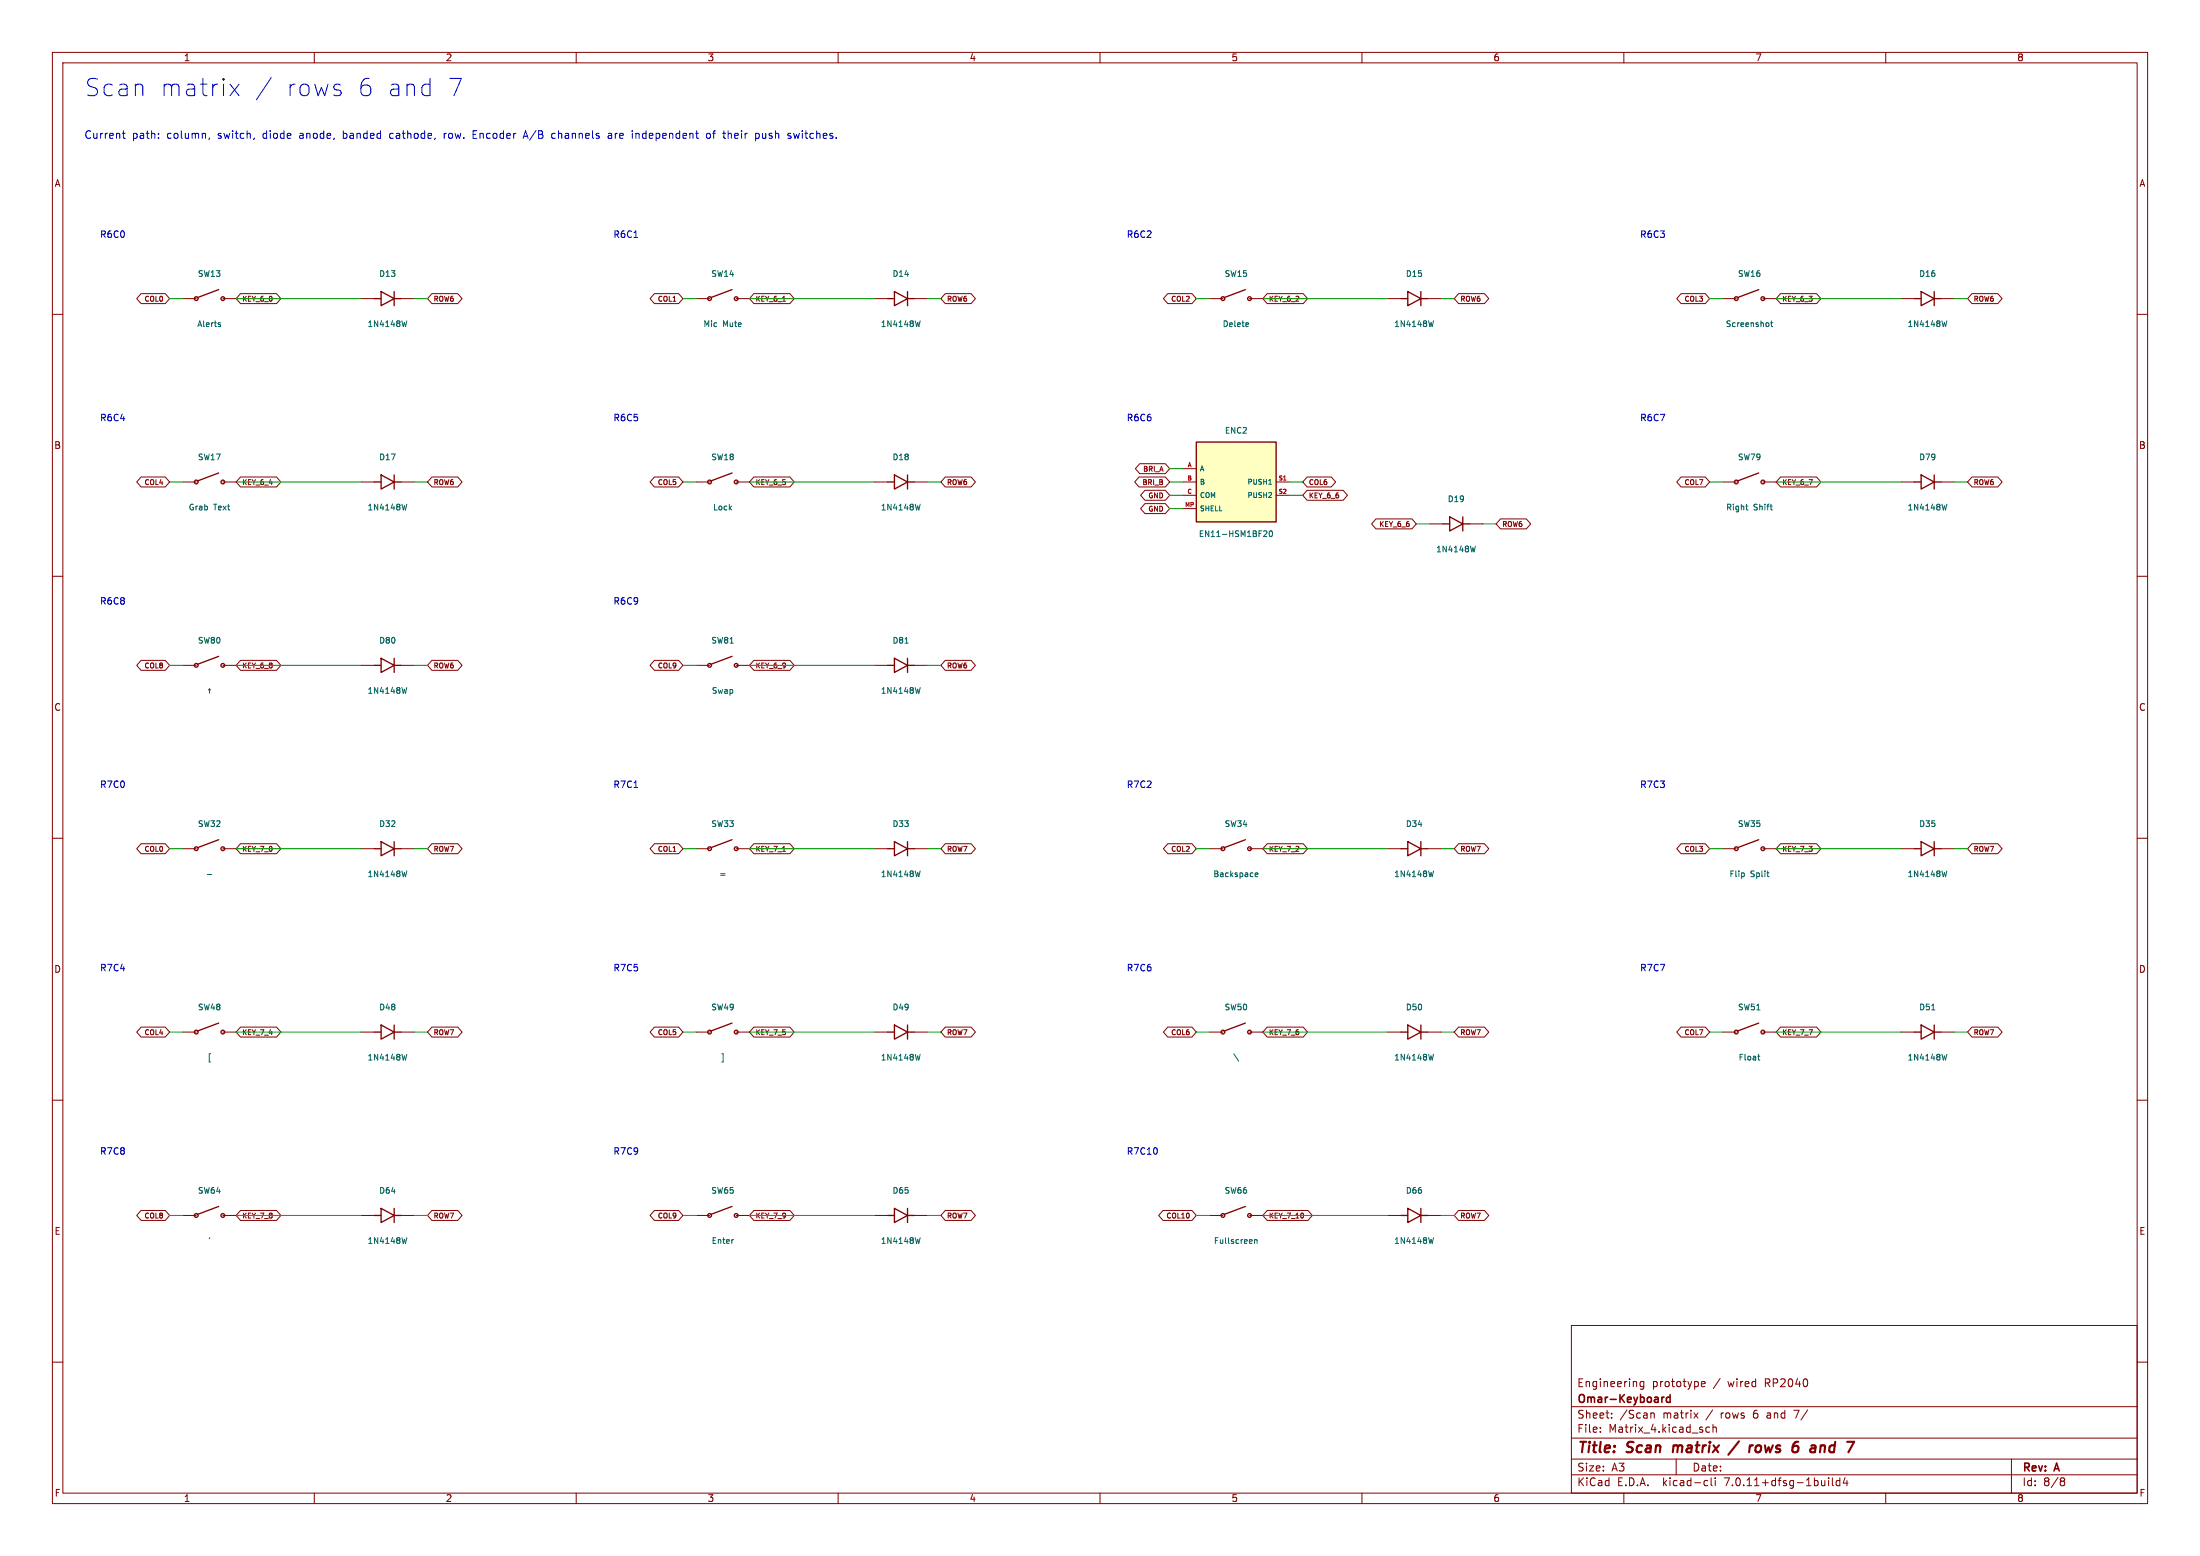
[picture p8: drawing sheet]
<svg xmlns="http://www.w3.org/2000/svg" width="420mm" height="297mm" viewBox="0 0 420 297" stroke-linecap="round" stroke-linejoin="round" font-family="sans-serif">
<g fill="none" stroke="#840000" stroke-width=".19">
<path d="M10 10h400v277h-400zM12 12h396v273h-396zM60 10v2M110 10v2M160 10v2M210 10v2M260 10v2M310 10v2M360 10v2M10 60h2M26.9 56h4.6l.9 1-.9 1h-4.6l-.8-1zM34.9 57h2.6"/>
<path d="M42.5 57h2.6M45.9 56h6.9l.8 1-.8 1h-6.9l-.8-1zM68.9 57h2.6M76.5 57h2.6M82.5 56h4.9l.8 1-.8 1h-4.9l-.9-1zM124.9 56h4.6l.9 1-.9 1h-4.6l-.8-1zM132.9 57h2.6M140.5 57h2.6M143.9 56h6.9l.8 1-.8 1h-6.9l-.8-1zM149.4 57.5h.5M166.9 57h2.6M174.5 57h2.6"/>
<path d="M180.5 56h4.9l.8 1-.8 1h-4.9l-.9-1zM222.9 56h4.6l.9 1-.9 1h-4.6l-.8-1zM230.9 57h2.6M238.5 57h2.6M241.9 56h6.9l.8 1-.8 1h-6.9l-.8-1zM264.9 57h2.6M272.5 57h2.6M278.5 56h4.9l.8 1-.8 1h-4.9l-.9-1zM320.9 56h4.6l.9 1-.9 1h-4.6l-.8-1zM328.9 57h2.6M336.5 57h2.6M339.9 56h6.9l.8 1-.8 1h-6.9l-.8-1z"/>
<path d="M362.9 57h2.6M370.5 57h2.6M376.5 56h4.9l.8 1-.8 1h-4.9l-.9-1zM408 60h2M26.9 91h4.6l.9 1-.9 1h-4.6l-.8-1zM34.9 92h2.6M42.5 92h2.6M45.9 91h6.9l.8 1-.8 1h-6.9l-.8-1zM68.9 92h2.6M76.5 92h2.6M82.5 91h4.9l.8 1-.8 1h-4.9l-.9-1zM124.9 91h4.6l.9 1-.9 1h-4.6l-.8-1z"/>
<path d="M132.9 92h2.6M140.5 92h2.6M143.9 91h6.9l.8 1-.8 1h-6.9l-.8-1zM166.9 92h2.6M174.5 92h2.6M180.5 91h4.9l.8 1-.8 1h-4.9l-.9-1zM217.4 91h5.1l.8 1-.8 1h-5.1l-.8-1zM217.6 88.5h4.9l.8 1-.8 .9h-4.9l-.9-.9zM218.6 96.1h3.9l.8 1-.8 .9h-3.9l-.9-.9zM218.6 93.6h3.9l.8 .9-.8 1h-3.9l-.9-1zM225.8 92h2.6M225.8 89.5h2.6"/>
<path d="M225.8 94.5h2.6M225.8 97.1h2.6M243.6 92h2.6M243.6 94.5h2.6M249.5 93.6h6.9l.8 .9-.8 1h-6.9l-.8-1zM249.5 91h4.6l.9 1-.9 1h-4.6l-.8-1zM262.7 99h6.8l.9 1-.9 1h-6.8l-.9-1zM286.5 99h4.9l.8 1-.8 1h-4.9l-.9-1zM320.9 91h4.6l.9 1-.9 1h-4.6l-.8-1zM328.9 92h2.6M336.5 92h2.6M339.9 91h6.9l.8 1-.8 1h-6.9l-.8-1z"/>
<path d="M362.9 92h2.6M370.5 92h2.6M376.5 91h4.9l.8 1-.8 1h-4.9l-.9-1zM10 110h2M272.9 100h2.6M280.5 100h2.6M408 110h2M26.9 126h4.6l.9 1-.9 1h-4.6l-.8-1zM34.9 127h2.6M42.5 127h2.6M45.9 126h6.9l.8 1-.8 1h-6.9l-.8-1zM68.9 127h2.6"/>
<path d="M76.5 127h2.6M82.5 126h4.9l.8 1-.8 1h-4.9l-.9-1zM124.9 126h4.6l.9 1-.9 1h-4.6l-.8-1zM132.9 127h2.6M140.5 127h2.6M143.9 126h6.9l.8 1-.8 1h-6.9l-.8-1zM166.9 127h2.6M174.5 127h2.6M180.5 126h4.9l.8 1-.8 1h-4.9l-.9-1zM10 160h2M408 160h2M26.9 161h4.6l.9 1-.9 1h-4.6l-.8-1z"/>
<path d="M34.9 162h2.6M42.5 162h2.6M45.9 161h6.9l.8 1-.8 1h-6.9l-.8-1zM68.9 162h2.6M76.5 162h2.6M82.5 161h4.9l.8 1-.8 1h-4.9l-.9-1zM124.9 161h4.6l.9 1-.9 1h-4.6l-.8-1zM132.9 162h2.6M140.5 162h2.6M143.9 161h6.9l.8 1-.8 1h-6.9l-.8-1zM149.4 162.5h.5M166.9 162h2.6"/>
<path d="M174.5 162h2.6M180.5 161h4.9l.8 1-.8 1h-4.9l-.9-1zM222.9 161h4.6l.9 1-.9 1h-4.6l-.8-1zM230.9 162h2.6M238.5 162h2.6M241.9 161h6.9l.8 1-.8 1h-6.9l-.8-1zM264.9 162h2.6M272.5 162h2.6M278.5 161h4.9l.8 1-.8 1h-4.9l-.9-1zM320.9 161h4.6l.9 1-.9 1h-4.6l-.8-1zM328.9 162h2.6M336.5 162h2.6"/>
<path d="M339.9 161h6.9l.8 1-.8 1h-6.9l-.8-1zM362.9 162h2.6M370.5 162h2.6M376.5 161h4.9l.8 1-.8 1h-4.9l-.9-1zM26.9 196h4.6l.9 1-.9 1h-4.6l-.8-1zM34.9 197h2.6M42.5 197h2.6M45.9 196h6.9l.8 1-.8 1h-6.9l-.8-1zM68.9 197h2.6M76.5 197h2.6M82.5 196h4.9l.8 1-.8 1h-4.9l-.9-1zM124.9 196h4.6l.9 1-.9 1h-4.6l-.8-1z"/>
<path d="M132.9 197h2.6M140.5 197h2.6M143.9 196h6.9l.8 1-.8 1h-6.9l-.8-1zM166.9 197h2.6M174.5 197h2.6M180.5 196h4.9l.8 1-.8 1h-4.9l-.9-1zM222.9 196h4.6l.9 1-.9 1h-4.6l-.8-1zM230.9 197h2.6M238.5 197h2.6M241.9 196h6.9l.8 1-.8 1h-6.9l-.8-1zM264.9 197h2.6M272.5 197h2.6"/>
<path d="M278.5 196h4.9l.8 1-.8 1h-4.9l-.9-1zM320.9 196h4.6l.9 1-.9 1h-4.6l-.8-1zM328.9 197h2.6M336.5 197h2.6M339.9 196h6.9l.8 1-.8 1h-6.9l-.8-1zM362.9 197h2.6M370.5 197h2.6M376.5 196h4.9l.8 1-.8 1h-4.9l-.9-1zM10 210h2M408 210h2M26.9 231h4.6l.9 1-.9 1h-4.6l-.8-1zM34.9 232h2.6"/>
<path d="M42.5 232h2.6M45.9 231h6.9l.8 1-.8 1h-6.9l-.8-1zM68.9 232h2.6M76.5 232h2.6M82.5 231h4.9l.8 1-.8 1h-4.9l-.9-1zM124.9 231h4.6l.9 1-.9 1h-4.6l-.8-1zM132.9 232h2.6M140.5 232h2.6M143.9 231h6.9l.8 1-.8 1h-6.9l-.8-1zM166.9 232h2.6M174.5 232h2.6M180.5 231h4.9l.8 1-.8 1h-4.9l-.9-1z"/>
<path d="M222 231h5.5l.9 1-.9 1h-5.5l-.8-1zM230.9 232h2.6M238.5 232h2.6M241.9 231h7.8l.8 1-.8 1h-7.8l-.8-1zM264.9 232h2.6M272.5 232h2.6M278.5 231h4.9l.8 1-.8 1h-4.9l-.9-1zM10 260h2M300 253h108v32h-108zM408 260h2M300 278.5h108M300 274.5h108"/>
<path d="M300 268.5h108M305.5 273.2v.2M305.5 272.5v.1M307.7 270.5v.2M307.7 269.8v.1M313.8 263.7v1.2l-.3 .3-.3-.1M313.8 263.8l-.4-.1-.3 .3 .1 .6h.6M315.2 269.7v1M315.2 269.8l.2-.1 .3 .1 .1 .9M320 278.5v3M323.4 269.7l.8 1M324.2 269.7l-.8 1"/>
<path d="M324.8 264.2l.7-.2-.1-.2-.4-.1-.2 .2 .1 .7h.5M326.4 272.5l-.5-.1-.2 .3 .1 .6h.6M327 272.5l.2-.1 .4 .1 .1 .9M327 271.9v1.5M342.4 269.2h1M384 278.5v6.5M60 285v2M110 285v2M160 285v2M210 285v2M260 285v2M300 281.5h108"/>
<path d="M310 285v2M325.6 282.6l.4 .1M326 283.5l-.4 .1M326.7 282.1v1.3l.2 .2M327.4 282.1v.1M327.4 282.6v1M349.1 282.1v.1M349.1 282.6v1M349.8 282.1v1.3l.2 .2M351.2 282.7l-.4-.1-.3 .3 .2 .6h.5M351.2 282.1v1.5M352.2 282l-.3 1.1h.9"/>
<path d="M352.6 282.6v1M360 285v2M393.6 282.1h.3l.3 .3-.3 .3M393.6 282.7h.3M393.9 282.7l.2 .2 .1 .4-.3 .3h-.3"/>
</g>
<path d="M319.5 275.9l-.2 1.3M332 275.1l-2.1 2.6M334.6 275.9l-.5 .2M335.6 275.9l-.4 .4-.1 .5 .2 .3 .4 .1M343.3 275.2a.81 .81 0 0 0-.9 .5M347.9 275.9l.4 .1 .1 .2-.1 1" fill="none" stroke="#840000" stroke-width=".4"/>
<path d="M317.7 266.7l-.4 .1M318.8 266.8l-.4-.1-.3 .3 .2 .6h.5M318.8 266.2v1.5" fill="none" stroke="#840000" stroke-width=".3"/>
<g fill="none" stroke="#840000" stroke-width=".25">
<path d="M41.7 55.3l-4 1.5M71.5 57h1.2M72.7 55.6l2.6 1.4-2.6 1.3zM75.3 57h1.2M75.3 55.6v2.7M139.8 55.3l-4.1 1.5M169.5 57h1.2M170.7 55.6l2.6 1.4-2.6 1.3zM173.3 57h1.2M173.3 55.6v2.7M237.8 55.3l-4.1 1.5M267.5 57h1.2"/>
<path d="M268.7 55.6l2.5 1.4-2.5 1.3zM271.2 57h1.3M271.2 55.6v2.7M335.7 55.3l-4 1.5M365.5 57h1.3M366.8 55.6l2.4 1.4-2.4 1.3zM369.2 57h1.3M369.2 55.6v2.7M41.7 90.3l-4 1.5M71.5 92h1.2M72.7 90.7l2.6 1.3-2.6 1.4zM75.3 92h1.2"/>
<path d="M75.3 90.7v2.7M139.8 90.3l-4.1 1.5M169.5 92h1.2M170.7 90.7l2.6 1.3-2.6 1.4zM173.3 90.7v2.7M173.3 92h1.2M228.4 84.4h15.2v15.2h-15.2zM276.8 98.7l2.5 1.3-2.5 1.4zM279.3 98.7v2.7M335.7 90.3l-4 1.5M365.5 92h1.3M366.8 90.7l2.4 1.3-2.4 1.4z"/>
<path d="M369.2 90.7v2.7M369.2 92h1.3M275.5 100h1.3M279.3 100h1.2M41.7 125.3l-4 1.5M71.5 127h1.2M72.7 125.6l2.6 1.4-2.6 1.4zM75.3 127h1.2M75.3 125.6v2.8M139.8 125.3l-4.1 1.5M169.5 127h1.2M170.7 125.6l2.6 1.4-2.6 1.4z"/>
<path d="M173.3 125.6v2.8M173.3 127h1.2M41.7 160.3l-4 1.5M71.5 162h1.2M72.7 160.6l2.6 1.4-2.6 1.3zM75.3 162h1.2M75.3 160.6v2.7M139.8 160.3l-4.1 1.5M169.5 162h1.2M170.7 160.6l2.6 1.4-2.6 1.3zM173.3 160.6v2.7M173.3 162h1.2"/>
<path d="M237.8 160.3l-4.1 1.5M267.5 162h1.2M268.7 160.6l2.5 1.4-2.5 1.3zM271.2 160.6v2.7M271.2 162h1.3M335.7 160.3l-4 1.5M365.5 162h1.3M366.8 160.6l2.4 1.4-2.4 1.3zM369.2 160.6v2.7M369.2 162h1.3M41.7 195.3l-4 1.5M71.5 197h1.2"/>
<path d="M72.7 195.7l2.6 1.3-2.6 1.4zM75.3 197h1.2M75.3 195.7v2.7M139.8 195.3l-4.1 1.5M169.5 197h1.2M170.7 195.7l2.6 1.3-2.6 1.4zM173.3 195.7v2.7M173.3 197h1.2M237.8 195.3l-4.1 1.5M267.5 197h1.2M268.7 195.7l2.5 1.3-2.5 1.4zM271.2 195.7v2.7"/>
<path d="M271.2 197h1.3M335.7 195.3l-4 1.5M365.5 197h1.3M366.8 195.7l2.4 1.3-2.4 1.4zM369.2 195.7v2.7M369.2 197h1.3M41.7 230.3l-4 1.5M71.5 232h1.2M72.7 230.7l2.6 1.3-2.6 1.4zM75.3 232h1.2M75.3 230.7v2.7M139.8 230.3l-4.1 1.5"/>
<path d="M169.5 232h1.2M170.7 230.7l2.6 1.3-2.6 1.4zM173.3 230.7v2.7M173.3 232h1.2M237.8 230.3l-4.1 1.5M267.5 232h1.2M268.7 230.7l2.5 1.3-2.5 1.4zM271.2 230.7v2.7M271.2 232h1.3"/>
<circle cx="37.5" cy="57" r=".36"/>
<circle cx="42.5" cy="57" r=".36"/>
<circle cx="135.5" cy="57" r=".36"/>
<circle cx="140.5" cy="57" r=".36"/>
<circle cx="233.5" cy="57" r=".36"/>
<circle cx="238.5" cy="57" r=".36"/>
<circle cx="331.5" cy="57" r=".36"/>
<circle cx="336.5" cy="57" r=".36"/>
<circle cx="37.5" cy="92" r=".36"/>
<circle cx="42.5" cy="92" r=".36"/>
<circle cx="135.5" cy="92" r=".36"/>
<circle cx="140.5" cy="92" r=".36"/>
<circle cx="331.5" cy="92" r=".36"/>
<circle cx="336.5" cy="92" r=".36"/>
<circle cx="37.5" cy="127" r=".36"/>
<circle cx="42.5" cy="127" r=".36"/>
<circle cx="135.5" cy="127" r=".36"/>
<circle cx="140.5" cy="127" r=".36"/>
<circle cx="37.5" cy="162" r=".36"/>
<circle cx="42.5" cy="162" r=".36"/>
<circle cx="135.5" cy="162" r=".36"/>
<circle cx="140.5" cy="162" r=".36"/>
<circle cx="233.5" cy="162" r=".36"/>
<circle cx="238.5" cy="162" r=".36"/>
<circle cx="331.5" cy="162" r=".36"/>
<circle cx="336.5" cy="162" r=".36"/>
<circle cx="37.5" cy="197" r=".36"/>
<circle cx="42.5" cy="197" r=".36"/>
<circle cx="135.5" cy="197" r=".36"/>
<circle cx="140.5" cy="197" r=".36"/>
<circle cx="233.5" cy="197" r=".36"/>
<circle cx="238.5" cy="197" r=".36"/>
<circle cx="331.5" cy="197" r=".36"/>
<circle cx="336.5" cy="197" r=".36"/>
<circle cx="37.5" cy="232" r=".36"/>
<circle cx="42.5" cy="232" r=".36"/>
<circle cx="135.5" cy="232" r=".36"/>
<circle cx="140.5" cy="232" r=".36"/>
<circle cx="233.5" cy="232" r=".36"/>
<circle cx="238.5" cy="232" r=".36"/>
</g>
<g fill="none" stroke="#006464" stroke-width=".19">
<path d="M41.8 61.6l.3 .1M41.8 62h.3v.2l-.3 .1M77.7 61.2l-.3 1.1-.2-.7M175.7 61.2l-.3 1.1-.2-.7M238.2 61.6l.2 .3-.6 .1M238.3 62.3h-.1M273.7 61.2l-.3 1.1-.2-.7M337.6 61.7l.1 .1-.1 .5M338 61.6h.4M338.2 61.2v1l.2 .1M371.7 61.2l-.3 1.1-.2-.7M77.7 96.2l-.3 1.1-.2-.7"/>
<path d="M175.7 96.2l-.3 1.1-.2-.7M242.2 92.4h.5M333.3 96.6h.4M333.5 97.3h.2M337.9 96.6h.4M338.2 97.3h.1M371.7 96.2l-.3 1.1-.2-.7M241.4 101.3l.4 .1 .1 .2-.7 .8h.7M242.4 101.4l.1-.1a.59 .59 0 0 1 .4 .6 .59 .59 0 0 1-.4 .5l-.2-.4zM281.7 104.2l-.3 1.1-.2-.7M77.7 131.2l-.3 1.1-.2-.7M172.8 122.8h.6"/>
<path d="M175.7 131.2l-.3 1.1-.2-.7M39.6 166.9h.8M77.7 166.2l-.3 1.1-.2-.7M175.7 166.2l-.3 1.1-.2-.7M239.6 167l.5-.1v-.2l-.3-.1-.2 .2 .1 .5h.4M273.7 166.2l-.3 1.1-.2-.7M333 166.7v.5M337.3 166.6h.4M337.6 167.3h.1M371.7 166.2l-.3 1.1-.2-.7M368.8 192.8h.6M77.7 201.2l-.3 1.1-.2-.7"/>
<path d="M175.7 201.2l-.3 1.1-.2-.7M273.7 201.2l-.3 1.1-.2-.7M335.5 201.6h.5M335.7 202.2l.3 .1M371.7 201.2l-.3 1.1-.2-.7M77.7 236.2l-.3 1.1-.2-.7M139.9 236.6h.1M175.7 236.2l-.3 1.1-.2-.7M239.5 236.6v.7M239.5 236.7h.4l.1 .6M273.7 236.2l-.3 1.1-.2-.7"/>
</g>
<path d="M228.4 84.4h15.2v15.2h-15.2z" fill="#ffffc2" stroke="#ffffc2" stroke-width=".19"/>
<g fill="none" stroke="#0000c2" stroke-width=".19">
<path d="M43.9 16.1l1.7 2.2M45.6 16.1l-1.7 2.2M51.8 14.8l-2.9 4.3M65 17.3l.1 .3-.1 .5M81.8 16.1l.3 .1M82.1 15v3.3M82.1 18.1l-.3 .2M23.4 25.4h.5M23.6 25v1.2l.3 .2M30.3 26.3v.1M30.3 25.5v.2M40 26.3l-.1 .3"/>
<path d="M48.6 26.3l-.2 .3M74.7 25.4l-.3 .3v.4l.3 .3M84.8 25.4v1M85.2 25.4l-.3 .1-.1 .2M90.3 25.7h.5M91 25h-.7v1.4h.7M99.9 26.4l.4-1.4 .5 1.4M100 26h.7M106 25.5l-.4-.1-.3 .3 .1 .6h.6M116.2 25.5h.5l.1 .9M116.8 25.8l-.5 .1-.2 .2 .2 .3 .5-.1M121.4 25.4v1"/>
<path d="M122 25.5l-.4-.1-.2 .2M135 25.5l.3-.1 .3 .3v.4l-.3 .3-.3-.1-.1-.2zM136 25.4h.6M139.1 25.5l.3-.1 .2 .3M144.8 25.5l.1 .2-.1 .6M145.6 25.4v.8l.4 .2M151.5 25.4l.3 1 .3-.7 .2 .7M121 45.3h.7M121 150.3h.7"/>
</g>
<g fill="none" stroke="#009600" stroke-width=".19">
<path d="M32.4 57h2.5M45.1 57h23.8M79.1 57h2.5M130.4 57h2.5M143.1 57h23.8M177.1 57h2.5M228.4 57h2.5M241.1 57h23.8M275.1 57h2.5M326.4 57h2.5M339.1 57h23.8M373.1 57h2.5"/>
<path d="M32.4 92h2.5M45.1 92h23.8M79.1 92h2.5M130.4 92h2.5M143.1 92h23.8M177.1 92h2.5M223.3 92h2.5M223.3 97.1h2.5M223.3 94.5h2.5M223.3 89.5h2.5M246.2 92h2.5M246.2 94.5h2.5"/>
<path d="M326.4 92h2.5M339.1 92h23.8M373.1 92h2.5M270.4 100h2.5M283.1 100h2.5M32.4 127h2.5M45.1 127h23.8M79.1 127h2.5M130.4 127h2.5M143.1 127h23.8M177.1 127h2.5M32.4 162h2.5"/>
<path d="M45.1 162h23.8M79.1 162h2.5M130.4 162h2.5M143.1 162h23.8M177.1 162h2.5M228.4 162h2.5M241.1 162h23.8M275.1 162h2.5M326.4 162h2.5M339.1 162h23.8M373.1 162h2.5M32.4 197h2.5"/>
<path d="M45.1 197h23.8M79.1 197h2.5M130.4 197h2.5M143.1 197h23.8M177.1 197h2.5M228.4 197h2.5M241.1 197h23.8M275.1 197h2.5M326.4 197h2.5M339.1 197h23.8M373.1 197h2.5M32.4 232h2.5"/>
<path d="M45.1 232h23.8M79.1 232h2.5M130.4 232h2.5M143.1 232h23.8M177.1 232h2.5M228.4 232h2.5M241.1 232h23.8M275.1 232h2.5"/>
</g>
<g font-size="4.6" fill="#0000c2">
<text x="16" y="18.6">Scan</text>
<text x="30.3" y="18.6">matrix</text>
<text x="53.9" y="18.6">rows</text>
<text x="67.4" y="18.6">6 and</text>
<text x="84.1" y="18.6">7</text>
</g>
<g font-size="2.8" fill="#840000">
<text x="301" y="277.9">Title:</text>
<text x="310.6" y="277.9">Scan</text>
<text x="320.2" y="277.9">matrix</text>
<text x="332" y="277.9">/</text>
<text x="336.4" y="277.9">rows</text>
<text x="345.5" y="277.9">6</text>
<text x="349.7" y="277.9">and</text>
</g>
<g font-size="2.1" fill="#840000">
<text x="301" y="268.2">Omar-Keyboard</text>
<text x="301" y="265">Engineering</text>
<text x="315.4" y="265">prototype</text>
<text x="327.2" y="265">/</text>
<text x="330" y="265">wired</text>
<text x="337.2" y="265">RP2040</text>
<text x="301" y="273.7">File:</text>
<text x="301" y="271">Sheet:</text>
<text x="307.1" y="273.7">Matrix_4.kicad_sch</text>
<text x="309.2" y="271">/Scan</text>
<text x="317.5" y="271">matrix</text>
<text x="325.9" y="271">/</text>
<text x="328.8" y="271">rows</text>
<text x="335.1" y="271">6</text>
<text x="337.9" y="271">and</text>
<text x="343.2" y="271">7/</text>
<text x="301" y="281.1">Size:</text>
<text x="307.6" y="281.1">A3</text>
<text x="323" y="281.1">Date:</text>
<text x="386" y="281.3">Rev:</text>
<text x="392.4" y="281.3">A</text>
<text x="301" y="283.9">KiCad</text>
<text x="308.7" y="283.9">E.D.A.</text>
<text x="317.6" y="283.9">kicad-cli</text>
<text x="329.5" y="283.9">7.0.11+dfsg-1build4</text>
<text x="386" y="283.9">Id:</text>
<text x="390.1" y="283.9">8/8</text>
</g>
<g font-size="2" fill="#0000c2">
<text x="16" y="26.7">Current</text>
<text x="25.2" y="26.7">path:</text>
<text x="31.9" y="26.7">column,</text>
<text x="41.8" y="26.7">switch,</text>
<text x="50.5" y="26.7">diode</text>
<text x="57.6" y="26.7">anode,</text>
<text x="66.1" y="26.7">banded</text>
<text x="75.2" y="26.7">cathode,</text>
<text x="85.7" y="26.7">row.</text>
<text x="91.4" y="26.7">Encoder</text>
<text x="101.3" y="26.7">A/B</text>
<text x="106.8" y="26.7">channels</text>
<text x="117.7" y="26.7">are</text>
<text x="122.4" y="26.7">independent</text>
<text x="136.8" y="26.7">of</text>
<text x="140.2" y="26.7">their</text>
<text x="146.5" y="26.7">push</text>
<text x="152.9" y="26.7">switches.</text>
</g>
<g font-size="1.8" fill="#840000">
<text x="35" y="11.9">1</text>
<text x="85" y="11.9">2</text>
<text x="135" y="11.9">3</text>
<text x="185" y="11.9">4</text>
<text x="235" y="11.9">5</text>
<text x="285" y="11.9">6</text>
<text x="335" y="11.9">7</text>
<text x="385" y="11.9">8</text>
<text x="10.3" y="35.9">A</text>
<text x="408.3" y="35.9">A</text>
<text x="10.3" y="85.9">B</text>
<text x="408.2" y="85.9">B</text>
<text x="10.3" y="135.9">C</text>
<text x="408.2" y="135.9">C</text>
<text x="10.3" y="185.9">D</text>
<text x="408.2" y="185.9">D</text>
<text x="10.3" y="235.9">E</text>
<text x="408.3" y="235.9">E</text>
<text x="10.3" y="285.9">F</text>
<text x="35" y="286.9">1</text>
<text x="85" y="286.9">2</text>
<text x="135" y="286.9">3</text>
<text x="185" y="286.9">4</text>
<text x="235" y="286.9">5</text>
<text x="285" y="286.9">6</text>
<text x="335" y="286.9">7</text>
<text x="385" y="286.9">8</text>
<text x="408.3" y="285.9">F</text>
</g>
<g font-size="1.7" fill="#0000c2">
<text x="19" y="45.6">R6C0</text>
<text x="117" y="45.6">R6C1</text>
<text x="215" y="45.6">R6C2</text>
<text x="313" y="45.6">R6C3</text>
<text x="19" y="80.6">R6C4</text>
<text x="117" y="80.6">R6C5</text>
<text x="215" y="80.6">R6C6</text>
<text x="313" y="80.6">R6C7</text>
<text x="19" y="115.6">R6C8</text>
<text x="117" y="115.6">R6C9</text>
<text x="19" y="150.6">R7C0</text>
<text x="117" y="150.6">R7C1</text>
<text x="215" y="150.6">R7C2</text>
<text x="313" y="150.6">R7C3</text>
<text x="19" y="185.6">R7C4</text>
<text x="117" y="185.6">R7C5</text>
<text x="215" y="185.6">R7C6</text>
<text x="313" y="185.6">R7C7</text>
<text x="19" y="220.6">R7C8</text>
<text x="117" y="220.6">R7C9</text>
<text x="215" y="220.6">R7C10</text>
</g>
<g font-size="1.5" fill="#006464">
<text x="37.7" y="53">SW13</text>
<text x="72.3" y="53">D13</text>
<text x="135.7" y="53">SW14</text>
<text x="170.3" y="53">D14</text>
<text x="233.7" y="53">SW15</text>
<text x="268.3" y="53">D15</text>
<text x="331.7" y="53">SW16</text>
<text x="366.3" y="53">D16</text>
<text x="37.6" y="62.6">Alerts</text>
<text x="70.1" y="62.6">1N4148W</text>
<text x="134.2" y="62.6">Mic</text>
<text x="138" y="62.6">Mute</text>
<text x="168.1" y="62.6">1N4148W</text>
<text x="233.3" y="62.6">Delete</text>
<text x="266.1" y="62.6">1N4148W</text>
<text x="329.4" y="62.6">Screenshot</text>
<text x="364.1" y="62.6">1N4148W</text>
<text x="233.7" y="83">ENC2</text>
<text x="37.7" y="88">SW17</text>
<text x="72.3" y="88">D17</text>
<text x="135.7" y="88">SW18</text>
<text x="170.3" y="88">D18</text>
<text x="331.7" y="88">SW79</text>
<text x="366.3" y="88">D79</text>
<text x="35.9" y="97.6">Grab</text>
<text x="40.8" y="97.6">Text</text>
<text x="70.1" y="97.6">1N4148W</text>
<text x="136" y="97.6">Lock</text>
<text x="168.1" y="97.6">1N4148W</text>
<text x="276.3" y="96">D19</text>
<text x="329.4" y="97.6">Right</text>
<text x="334.7" y="97.6">Shift</text>
<text x="364.1" y="97.6">1N4148W</text>
<text x="228.8" y="102.7">EN11-HSM1BF20</text>
<text x="274.1" y="105.6">1N4148W</text>
<text x="37.7" y="123">SW80</text>
<text x="72.3" y="123">D80</text>
<text x="135.7" y="123">SW81</text>
<text x="170.3" y="123">D81</text>
<text x="39.2" y="132.6">þÿ!‘</text>
<text x="70.1" y="132.6">1N4148W</text>
<text x="135.8" y="132.6">Swap</text>
<text x="168.1" y="132.6">1N4148W</text>
<text x="37.7" y="158">SW32</text>
<text x="72.3" y="158">D32</text>
<text x="135.7" y="158">SW33</text>
<text x="170.3" y="158">D33</text>
<text x="233.7" y="158">SW34</text>
<text x="268.3" y="158">D34</text>
<text x="331.7" y="158">SW35</text>
<text x="366.3" y="158">D35</text>
<text x="70.1" y="167.6">1N4148W</text>
<text x="137.2" y="167.6">=</text>
<text x="168.1" y="167.6">1N4148W</text>
<text x="231.5" y="167.6">Backspace</text>
<text x="266.1" y="167.6">1N4148W</text>
<text x="330.1" y="167.6">Flip</text>
<text x="334.2" y="167.6">Split</text>
<text x="364.1" y="167.6">1N4148W</text>
<text x="37.7" y="193">SW48</text>
<text x="72.3" y="193">D48</text>
<text x="135.7" y="193">SW49</text>
<text x="170.3" y="193">D49</text>
<text x="233.7" y="193">SW50</text>
<text x="268.3" y="193">D50</text>
<text x="331.7" y="193">SW51</text>
<text x="366.3" y="193">D51</text>
<text x="39.5" y="202.6">[</text>
<text x="70.1" y="202.6">1N4148W</text>
<text x="137.5" y="202.6">]</text>
<text x="168.1" y="202.6">1N4148W</text>
<text x="235.5" y="202.6">\</text>
<text x="266.1" y="202.6">1N4148W</text>
<text x="331.8" y="202.6">Float</text>
<text x="364.1" y="202.6">1N4148W</text>
<text x="37.7" y="228">SW64</text>
<text x="72.3" y="228">D64</text>
<text x="135.7" y="228">SW65</text>
<text x="170.3" y="228">D65</text>
<text x="233.7" y="228">SW66</text>
<text x="268.3" y="228">D66</text>
<text x="39.6" y="237.6">'</text>
<text x="70.1" y="237.6">1N4148W</text>
<text x="135.8" y="237.6">Enter</text>
<text x="168.1" y="237.6">1N4148W</text>
<text x="231.6" y="237.6">Fullscreen</text>
<text x="266.1" y="237.6">1N4148W</text>
</g>
<g font-size="1.3" fill="#840000">
<text x="27.4" y="57.8">COL0</text>
<text x="46.1" y="57.8">KEY_6_0</text>
<text x="82.7" y="57.8">ROW6</text>
<text x="125.4" y="57.8">COL1</text>
<text x="144.1" y="57.8">KEY_6_1</text>
<text x="180.7" y="57.8">ROW6</text>
<text x="223.4" y="57.8">COL2</text>
<text x="242.1" y="57.8">KEY_6_2</text>
<text x="278.7" y="57.8">ROW6</text>
<text x="321.4" y="57.8">COL3</text>
<text x="340.1" y="57.8">KEY_6_3</text>
<text x="376.7" y="57.8">ROW6</text>
<text x="27.4" y="92.8">COL4</text>
<text x="46.1" y="92.8">KEY_6_4</text>
<text x="82.7" y="92.8">ROW6</text>
<text x="125.4" y="92.8">COL5</text>
<text x="144.1" y="92.8">KEY_6_5</text>
<text x="180.7" y="92.8">ROW6</text>
<text x="217.9" y="92.8">BRI_B</text>
<text x="218.1" y="90.2">BRI_A</text>
<text x="219.1" y="95.3">GND</text>
<text x="249.8" y="95.3">KEY_6_6</text>
<text x="249.8" y="92.8">COL6</text>
<text x="321.4" y="92.8">COL7</text>
<text x="340.1" y="92.8">KEY_6_7</text>
<text x="376.7" y="92.8">ROW6</text>
<text x="219.1" y="97.9">GND</text>
<text x="263.2" y="100.8">KEY_6_6</text>
<text x="286.7" y="100.8">ROW6</text>
<text x="27.4" y="127.8">COL8</text>
<text x="46.1" y="127.8">KEY_6_8</text>
<text x="82.7" y="127.8">ROW6</text>
<text x="125.4" y="127.8">COL9</text>
<text x="144.1" y="127.8">KEY_6_9</text>
<text x="180.7" y="127.8">ROW6</text>
<text x="27.4" y="162.8">COL0</text>
<text x="46.1" y="162.8">KEY_7_0</text>
<text x="82.7" y="162.8">ROW7</text>
<text x="125.4" y="162.8">COL1</text>
<text x="144.1" y="162.8">KEY_7_1</text>
<text x="180.7" y="162.8">ROW7</text>
<text x="223.4" y="162.8">COL2</text>
<text x="242.1" y="162.8">KEY_7_2</text>
<text x="278.7" y="162.8">ROW7</text>
<text x="321.4" y="162.8">COL3</text>
<text x="340.1" y="162.8">KEY_7_3</text>
<text x="376.7" y="162.8">ROW7</text>
<text x="27.4" y="197.8">COL4</text>
<text x="46.1" y="197.8">KEY_7_4</text>
<text x="82.7" y="197.8">ROW7</text>
<text x="125.4" y="197.8">COL5</text>
<text x="144.1" y="197.8">KEY_7_5</text>
<text x="180.7" y="197.8">ROW7</text>
<text x="223.4" y="197.8">COL6</text>
<text x="242.1" y="197.8">KEY_7_6</text>
<text x="278.7" y="197.8">ROW7</text>
<text x="321.4" y="197.8">COL7</text>
<text x="340.1" y="197.8">KEY_7_7</text>
<text x="376.7" y="197.8">ROW7</text>
<text x="27.4" y="232.8">COL8</text>
<text x="46.1" y="232.8">KEY_7_8</text>
<text x="82.7" y="232.8">ROW7</text>
<text x="125.4" y="232.8">COL9</text>
<text x="144.1" y="232.8">KEY_7_9</text>
<text x="180.7" y="232.8">ROW7</text>
<text x="222.5" y="232.8">COL10</text>
<text x="242.1" y="232.8">KEY_7_10</text>
<text x="278.7" y="232.8">ROW7</text>
</g>
<g font-size="1.3" fill="#006464">
<text x="229" y="90.2">A</text>
<text x="229" y="92.7">B</text>
<text x="229" y="95.2">COM</text>
<text x="238" y="92.7">PUSH1</text>
<text x="238" y="95.2">PUSH2</text>
<text x="229" y="97.8">SHELL</text>
</g>
<g font-size="1.1" fill="#a90000">
<text x="226.6" y="89.2">A</text>
<text x="226.6" y="91.7">B</text>
<text x="226.6" y="94.3">C</text>
<text x="244" y="91.7">S1</text>
<text x="244" y="94.3">S2</text>
<text x="226.1" y="96.8">MP</text>
</g>
</svg>
